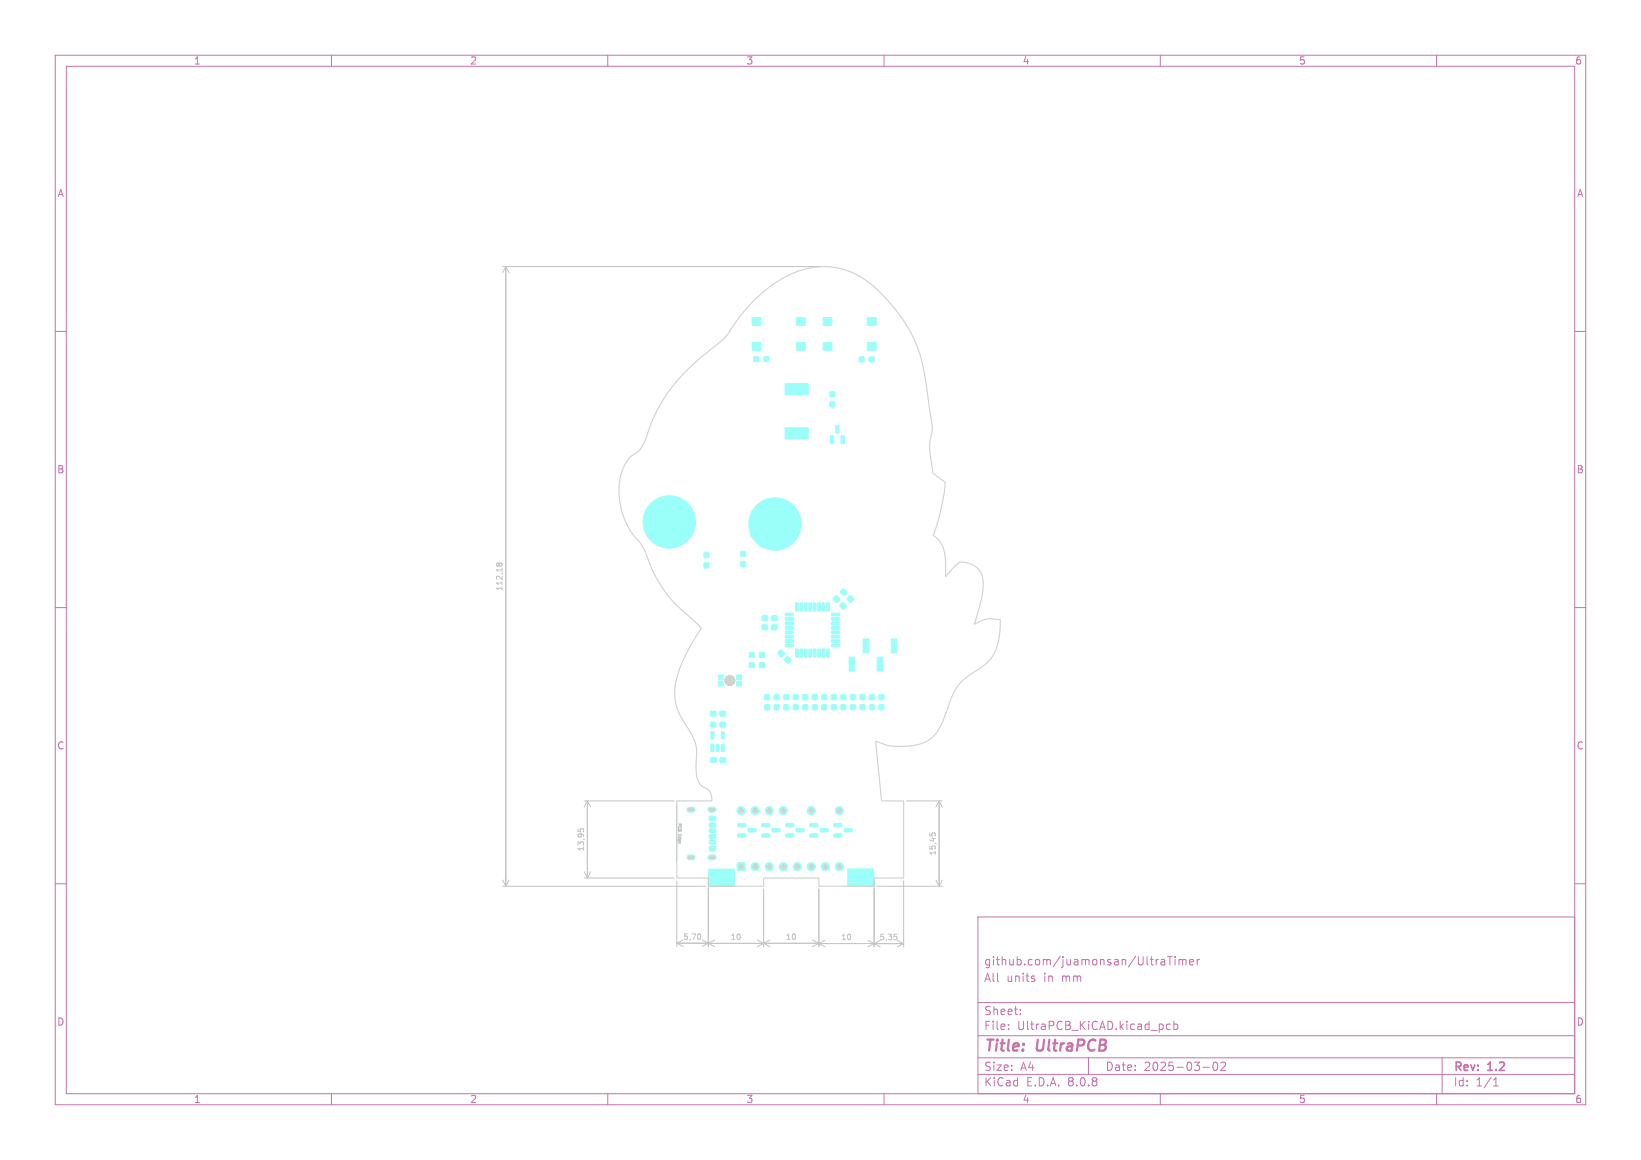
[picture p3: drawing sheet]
<svg xmlns="http://www.w3.org/2000/svg" width="297mm" height="210mm" viewBox="0 0 297 210" stroke-linecap="round" stroke-linejoin="round" font-family="sans-serif">
<g fill="none" stroke="#c872ab" stroke-width=".18">
<path d="M10 10h277v190h-277zM12 12h273v186h-273zM60 10v2M110 10v2M160 10v2M210 10v2M260 10v2M10 60h2M285 60h2M10 110h2M285 110h2M10 160h2"/>
<path d="M177 166h108v32h-108zM187.1 177.2l.2 .2-.2 .3M187.1 176.7l.1 .1M210.2 173.8h.5l.1 .9M210.8 174.1h-.5a.29 .29 0 0 0-.2 .3 .29 .29 0 0 0 .2 .3l.5-.1M211.3 173.2h.9M211.7 173.2v1.5M212.7 173.2v.1M212.7 173.7v1M213.4 173.8l.4-.1 .2 .2M213.4 173.7v1M214 173.9l.2-.2 .4 .1 .1 .9"/>
<path d="M214 173.9v.8M215.3 174.2l.7-.1v-.3l-.5-.1-.2 .2 .1 .7h.6M216.7 173.7v1M217.1 173.7l-.3 .1-.1 .2M285 160h2M60 198v2M110 198v2M160 198v2M177 194.5h108M177 191.5h108M177 187.5h108M177 181.5h108"/>
<path d="M182.5 186.3v.1M182.5 185.5v.1M184.7 183.6v.1M184.7 182.8v.1M197 191.5v3M210 198v2M211.8 185.5l-.4-.1-.3 .3v.4l.1 .2h.6M212.5 185.5l.4-.1 .3 .3v.4l-.2 .2h-.5M212.5 184.9v1.5M217.7 193.2h1.2M219.7 192.4l.2-.1a.8 .8 0 0 1 .5 .7 .8 .8 0 0 1-.5 .8 1 1 0 0 1-.2-1.4zM221 192.4l.5-.1 .2 .1 .1 .3-.9 1.1h.9"/>
<path d="M260 198v2M261 191.5v6.5M270.3 196.6h.9M270.3 195.5l.4-.4v1.5"/>
</g>
<g fill="#9afff8" stroke="#9afff8" stroke-width=".18">
<path d="M153.4 157.3h4.8v3.1h-4.8z"/>
<path d="M128.2 157.4h4.7v3h-4.7z"/>
<path d="M133.4 156.3l.4-.1h.9l.2 .3-.1 1-.3 .2-1-.1-.1-.3z"/>
<path d="M155.7 125.8h.8v.8h-.8z"/>
<path d="M155.7 127.6h.8v.9h-.8z"/>
<path d="M141.2 117.7h.2l.6 .5-.1 .3-.4 .4-.3-.1-.4-.5v-.2z"/>
<path d="M142.4 118.9h.2l.6 .5-.1 .3-.4 .4-.2-.1-.5-.5v-.1z"/>
<path d="M152.3 78.9l.5 .1-.1 1.3h-.5z"/>
<path d="M150.4 78.9l.5 .1-.1 1.3h-.5z"/>
<path d="M151.3 77l.6 .1-.1 1.4-.5-.1z"/>
<path d="M134.1 99.9h.8v.8h-.8z"/>
<path d="M134.1 101.7h.8v.8h-.8z"/>
<path d="M146.6 151h1.3l.1 .5-1.4 .1z"/>
<path d="M146.6 149.1h1.3l.1 .5-1.4 .1z"/>
<path d="M148.5 150.1l1.3-.1 .1 .5-1.4 .1z"/>
<path d="M150.5 127.6h.8v.9h-.8z"/>
<path d="M150.5 125.8h.8v.8h-.8z"/>
<path d="M136.1 62h1.6v1.4h-1.6z"/>
<path d="M144.1 62h1.6v1.4h-1.6z"/>
<path d="M136.1 57.5h1.6v1.4h-1.6z"/>
<path d="M144.1 57.5h1.6v1.4h-1.6z"/>
<path d="M128.4 151.1h1l.1 .5-.1 .2-.9-.1-.2-.1z"/>
<path d="M128.4 149.1l1-.1 .1 .6-.1 .2-.9-.1-.2-.1z"/>
<path d="M128.4 147.8h1l.1 .2v.4l-.2 .2-.8-.1-.2-.1z"/>
<path d="M128.4 150.1h1l.1 .5-.1 .2-.9-.1-.2-.1z"/>
<path d="M128.4 152.1h1l.1 .6-.1 .1h-.9l-.2-.2z"/>
<path d="M128.4 153.3h1l.1 .2v.4l-.2 .2-.8-.1-.2-.1z"/>
<path d="M138.4 125.8h.8v.8h-.8z"/>
<path d="M138.4 127.6h.8v.9h-.8z"/>
<path d="M142.2 151h1.4l.1 .5-1.4 .1z"/>
<path d="M142.2 149.1h1.4l.1 .5-1.4 .1z"/>
<path d="M144.1 150.1l1.3-.1 .1 .5-1.3 .1z"/>
<path d="M159.1 125.8h.8v.8h-.8z"/>
<path d="M159.1 127.6h.8v.9h-.8z"/>
<path d="M154 127.6h.8v.9h-.8z"/>
<path d="M154 125.8h.8v.8h-.8z"/>
<path d="M157.4 125.8h.8v.8h-.8z"/>
<path d="M157.4 127.6h.8v.9h-.8z"/>
<path d="M152 109.5l.5-.4h.1l.5 .5 .1 .2-.4 .4-.3 .1-.5-.6z"/>
<path d="M150.8 108.2l.4-.3h.2l.5 .4 .1 .3-.4 .4-.3 .1-.5-.6z"/>
<path d="M138.1 97.6h.3l.5 .6-.8 .9-.8-.7z"/>
<path d="M136.6 96.1h.4l.5 .6-.9 .9-.7-.7z"/>
<path d="M161.3 115.7h1v2.5h-1z"/>
<path d="M158.8 119h1v2.5h-1z"/>
<path d="M156.2 115.7h1v2.5h-1z"/>
<path d="M153.7 119h1v2.5h-1z"/>
<path d="M148.8 127.6h.8v.9h-.8z"/>
<path d="M148.8 125.8h.8v.8h-.8z"/>
<path d="M142.2 116.6h1.3l.1 .4-1.4 .1z"/>
<path d="M142.2 115.8h1.3l.1 .4-1.4 .1z"/>
<path d="M142.2 115h1.3l.1 .4-1.4 .1z"/>
<path d="M142.2 114.2h1.3l.1 .4-1.4 .1z"/>
<path d="M142.2 113.4h1.3l.1 .4-1.4 .1z"/>
<path d="M142.2 112.6h1.3l.1 .4-1.4 .1z"/>
<path d="M142.2 111.8h1.3l.1 .4-1.4 .1z"/>
<path d="M142.2 111h1.3l.1 .4-1.4 .1z"/>
<path d="M144 109.2h.5l-.1 1.4h-.4z"/>
<path d="M144.8 109.2h.5l-.1 1.4h-.4z"/>
<path d="M145.6 109.2h.5l-.1 1.4h-.4z"/>
<path d="M146.4 109.2h.5l-.1 1.4h-.4z"/>
<path d="M147.2 109.2h.5l-.1 1.4h-.4z"/>
<path d="M148 109.2h.5l-.1 1.4h-.4z"/>
<path d="M148.8 109.2h.5l-.1 1.4h-.4z"/>
<path d="M149.6 109.2h.5l-.1 1.4h-.4z"/>
<path d="M150.5 111h1.4l.1 .4-1.5 .1z"/>
<path d="M150.5 111.8h1.4l.1 .4-1.5 .1z"/>
<path d="M150.5 112.6h1.4l.1 .4-1.5 .1z"/>
<path d="M150.5 113.4h1.4l.1 .4-1.5 .1z"/>
<path d="M150.5 114.2h1.4l.1 .4-1.5 .1z"/>
<path d="M150.5 115h1.4l.1 .4-1.5 .1z"/>
<path d="M150.5 115.8h1.4l.1 .4-1.5 .1z"/>
<path d="M150.5 116.6h1.4l.1 .4-1.5 .1z"/>
<path d="M149.6 117.5l.5 .1-.1 1.4-.4-.1z"/>
<path d="M148.8 117.5l.5 .1-.1 1.4-.4-.1z"/>
<path d="M148 117.5l.5 .1-.1 1.4-.4-.1z"/>
<path d="M147.2 117.5l.5 .1-.1 1.4-.4-.1z"/>
<path d="M146.4 117.5l.5 .1-.1 1.4-.4-.1z"/>
<path d="M145.6 117.5l.5 .1-.1 1.4-.4-.1z"/>
<path d="M144.8 117.5l.5 .1-.1 1.4-.4-.1z"/>
<path d="M144 117.5l.5 .1-.1 1.4-.4-.1z"/>
<path d="M130 123.4h.9v.8h-.9z"/>
<path d="M130 122.2h.9v.9h-.9z"/>
<path d="M133.3 122.2h.9v.9h-.9z"/>
<path d="M133.3 123.4h.9v.8h-.9z"/>
<path d="M157.3 64.7h.9v.8h-.9z"/>
<path d="M155.5 64.7h.9v.8h-.9z"/>
<path d="M130.6 134.8h.5l-.1 1.2h-.5z"/>
<path d="M129.6 134.8h.6l-.1 1.2h-.5z"/>
<path d="M128.7 134.8h.5l-.1 1.2h-.5z"/>
<path d="M128.7 132.5h.5l-.1 1.3-.5-.1z"/>
<path d="M130.6 132.5h.5l-.1 1.3-.5-.1z"/>
<path d="M143.6 125.8h.8v.8h-.8z"/>
<path d="M143.6 127.6h.8v.9h-.8z"/>
<path d="M128.6 128.8h.9v.8h-.9z"/>
<path d="M130.3 128.8h1v.8h-1z"/>
<path d="M150.9 151h1.4v.5l-1.3 .1z"/>
<path d="M150.9 149.1h1.4v.5l-1.3 .1z"/>
<path d="M152.8 150.1l1.3-.1 .1 .5-1.3 .1z"/>
<path d="M139.7 113.2h.9v.8h-.9z"/>
<path d="M137.9 113.2h1v.8h-1z"/>
<path d="M149 62h1.6v1.4h-1.6z"/>
<path d="M157 62h1.6v1.4h-1.6z"/>
<path d="M149 57.5h1.6v1.4h-1.6z"/>
<path d="M157 57.5h1.6v1.4h-1.6z"/>
<path d="M150.3 72.8h.8v.8h-.8z"/>
<path d="M150.3 71h.8v.8h-.8z"/>
<path d="M137.9 151h1.3l.1 .5-1.4 .1z"/>
<path d="M137.9 149.1h1.3l.1 .5-1.4 .1z"/>
<path d="M139.8 150.1l1.3-.1 .1 .5-1.4 .1z"/>
<path d="M136.5 64.6h.8v.8h-.8z"/>
<path d="M138.3 64.6h.8v.8h-.8z"/>
<path d="M147.1 127.6h.8v.9h-.8z"/>
<path d="M147.1 125.8h.8v.8h-.8z"/>
<path d="M140.2 125.8h.8v.8h-.8z"/>
<path d="M140.2 127.6h.8v.9h-.8z"/>
<path d="M135.7 118.2h.8v.8h-.8z"/>
<path d="M135.7 120h.8v.8h-.8z"/>
<path d="M142.1 69.5h4.2v2h-4.2z"/>
<path d="M142.1 77.5h4.2v2h-4.2z"/>
<path d="M139.7 111.5h.9v.8h-.9z"/>
<path d="M138 111.5h.9v.8h-.9z"/>
<path d="M133.5 151h1.4l.1 .5-1.4 .1z"/>
<path d="M133.5 149.1h1.4l.1 .5-1.4 .1z"/>
<path d="M135.4 150.1l1.3-.1 .1 .5-1.3 .1z"/>
<path d="M153.4 108.2l.4-.4h.2l.5 .5v.3l-.4 .4h-.2l-.6-.5z"/>
<path d="M152.2 107l.4-.4h.2l.5 .5v.3l-.4 .4h-.2l-.6-.5z"/>
<path d="M137.5 118.2h.8v.8h-.8z"/>
<path d="M137.5 120h.8v.8h-.8z"/>
<path d="M152.2 127.6h.8v.9h-.8z"/>
<path d="M152.2 125.8h.8v.8h-.8z"/>
<path d="M141.9 125.8h.8v.8h-.8z"/>
<path d="M141.9 127.6h.8v.9h-.8z"/>
<path d="M130.4 137.2h.9v.8h-.9z"/>
<path d="M128.6 137.2h1v.8h-1z"/>
<path d="M127.5 100.1h.8v.8h-.8z"/>
<path d="M127.5 101.9h.8v.9h-.8z"/>
<path d="M122.3 97.4l.5-.5 .3-.1 .7 .7v.3l-.5 .5-.2 .1-.8-.7z"/>
<path d="M123.8 95.9l.5-.5h.2l.7 .7 .1 .3-.5 .5h-.3l-.7-.6z"/>
<path d="M130.3 130.8h1v.8h-1z"/>
<path d="M128.6 130.8h.9v.8h-.9z"/>
<path d="M145.3 125.8h.8v.8h-.8z"/>
<path d="M145.3 127.6h.8v.9h-.8z"/>
<circle cx="140.2" cy="94.9" r="4.7"/>
<circle cx="121.1" cy="94.5" r="4.7"/>
<circle cx="136.7" cy="156.9" r=".75"/>
<circle cx="139.2" cy="156.9" r=".75"/>
<circle cx="141.7" cy="156.9" r=".75"/>
<circle cx="144.3" cy="156.9" r=".75"/>
<circle cx="146.8" cy="156.9" r=".75"/>
<circle cx="149.4" cy="156.9" r=".75"/>
<circle cx="151.9" cy="156.9" r=".75"/>
<circle cx="151.9" cy="146.8" r=".75"/>
<circle cx="146.8" cy="146.8" r=".75"/>
<circle cx="141.7" cy="146.8" r=".75"/>
<circle cx="139.2" cy="146.8" r=".75"/>
<circle cx="136.7" cy="146.8" r=".75"/>
<circle cx="134.1" cy="146.8" r=".75"/>
<circle cx="132.1" cy="123.2" r=".87"/>
</g>
<path d="M124.8 155.2h.6M124.8 146.6h.6M128.6 155.2h.6M128.6 146.6h.6" fill="none" stroke="#9afff8" stroke-width="1.1"/>
<g fill="none" stroke="#c2c2c2" stroke-width=".18">
<path d="M91 48.3h57.8M91.6 48.3v112.2M91.6 48.3l.5 1.1M91.6 48.3l-.6 1.1M90.3 102.3l-.1 .2M90.3 102.1l-.2-.2-.2 .1 .1 .5M90.3 102.1l.2-.2 .3 .1 .1 .1-.1 .4M90.3 102.1v.2M90.3 102.3l.1 .2M91 159.3l.6 1.2M92.1 159.3l-.5 1.2M104.6 150.1v.4"/>
<path d="M105 150.5v-.3l.2-.2 .4 .1v.4M105.7 145h16.3M105.7 159h16.3M105.7 157.8l.6 1.2M106.3 145v14M106.3 145l.6 1.1M106.3 145l-.6 1.1M106.9 157.8l-.6 1.2M122.5 145.9v10M122.5 159.5v11.8M128.2 159.5v11.9M158.2 159.5v11.9"/>
<path d="M163.6 159.5v11.9M164 145h6.6M168.3 150.8v.5M168.7 151.2v-.2l.1-.2 .4 .1 .1 .3M169.4 159.3l.6 1.2M170 145v15.5M170 145l.6 1.1M170 145l-.6 1.1M170.6 159.3l-.6 1.2M91 160.5h36.7M122.5 170.8h5.7M122.5 170.8l1.1 .5"/>
<path d="M123.6 170.2l-1.1 .6M126.7 169.1l.1 .3-.1 .6M127.1 170.2l1.1 .6M128.2 170.8l1.1 .6M128.2 170.8l-1.1 .5M129.3 170.2l-1.1 .6M137.1 170.2l1.1 .6h-10M138.2 161v10.4M139.3 170.2l-2.2 1.2M147.1 170.2l1.1 .6M148.2 170.8h10l-1.1 .6M148.2 161v10.4"/>
<path d="M148.2 170.8l1.1 .6M148.2 170.8h-10l1.1 .6M148.2 170.8l-1.1 .6M149.3 170.2l-1.1 .6M157.1 170.2l2.2 1.2M158.7 160.5h11.9M159.3 170.3l-1.1 .5h5.4M161.8 169.1h.5M162.2 169.5l.2 .2v.3l-.2 .1M162.4 170.3l1.2 .5M163.6 170.8l-1.2 .6"/>
</g>
<g fill="#c2c2c2" stroke="#c2c2c2" stroke-width=".18">
<circle cx="134.1" cy="156.9" r=".35"/>
<circle cx="136.7" cy="156.9" r=".35"/>
<circle cx="139.2" cy="156.9" r=".35"/>
<circle cx="141.8" cy="156.9" r=".35"/>
<circle cx="144.3" cy="156.9" r=".35"/>
<circle cx="146.8" cy="156.9" r=".35"/>
<circle cx="149.4" cy="156.9" r=".35"/>
<circle cx="151.9" cy="156.9" r=".35"/>
<circle cx="151.9" cy="146.8" r=".35"/>
<circle cx="146.8" cy="146.8" r=".35"/>
<circle cx="141.8" cy="146.8" r=".35"/>
<circle cx="139.2" cy="146.8" r=".35"/>
<circle cx="136.7" cy="146.8" r=".35"/>
<circle cx="134.1" cy="146.8" r=".35"/>
<circle cx="132.1" cy="123.2" r=".87"/>
</g>
<path d="M124.8 155.2h.6M124.8 146.6h.6M128.6 155.2h.6M128.6 146.6h.6" fill="none" stroke="#c2c2c2" stroke-width=".6"/>
<path d="M136.5 54.4a18.8 18.8 0 0 1 12.1-6.1h.5a14.4 14.4 0 0 1 10.8 5.3 26.1 26.1 0 0 1 7.9 16.9l.8 5.6a8.5 8.5 0 0 1-.3 4 23.2 23.2 0 0 0 .6 5.6l2.2 1.7-.6 4-.8 3.2-.8 2.3 .1 .1a5.8 5.8 0 0 1 2.2 5.2l-.1 2.2 1.4-1.6 1.2-1a3.8 3.8 0 0 1 4.2 4.4 34.4 34.4 0 0 1-1.5 6.8l.8-.4a4.5 4.5 0 0 1 3.5-.5l.3 .1a11 11 0 0 1-1.9 7.3 21.7 21.7 0 0 1-4.1 3 9 9 0 0 0-3.3 5.2 14.3 14.3 0 0 1-2.8 5.7 8.3 8.3 0 0 1-6.3 1.7l-1.8-.1-2.3-.8 1 10.8h4.1v14h-5.4v1.5h-10v-1.5h-10v1.5h-10v-1.5h-5.7v-14h6.3v-.1a2.22 2.22 0 0 0-1.7-2.5 3.7 3.7 0 0 1-1.1-3.2 14.3 14.3 0 0 0-.2-4.9 23.1 23.1 0 0 0-2.5-4.4 9.8 9.8 0 0 1-.3-8.9 43.8 43.8 0 0 1 3.9-7.3l-2.6-2.5a23.8 23.8 0 0 1-7.6-11.4l-.8-1.5a13.1 13.1 0 0 1-3-13.9 5 5 0 0 1 2.6-2.6 7.7 7.7 0 0 0 1.8-3.6 31 31 0 0 1 11.4-15 13.1 13.1 0 0 0 4.4-4.8l1.6-2.1z" fill="none" stroke="#d0d2cd" stroke-width=".2"/>
<g fill="#d0d2cd" stroke="#d0d2cd" stroke-width=".18">
<circle cx="134.1" cy="156.9" r=".35"/>
<circle cx="136.7" cy="156.9" r=".35"/>
<circle cx="139.2" cy="156.9" r=".35"/>
<circle cx="141.8" cy="156.9" r=".35"/>
<circle cx="144.3" cy="156.9" r=".35"/>
<circle cx="146.8" cy="156.9" r=".35"/>
<circle cx="149.4" cy="156.9" r=".35"/>
<circle cx="151.9" cy="156.9" r=".35"/>
<circle cx="151.9" cy="146.8" r=".35"/>
<circle cx="146.8" cy="146.8" r=".35"/>
<circle cx="141.8" cy="146.8" r=".35"/>
<circle cx="139.2" cy="146.8" r=".35"/>
<circle cx="136.7" cy="146.8" r=".35"/>
<circle cx="134.1" cy="146.8" r=".35"/>
<circle cx="132.1" cy="123.2" r=".87"/>
</g>
<path d="M124.8 155.2h.6M124.8 146.6h.6M128.6 155.2h.6M128.6 146.6h.6" fill="none" stroke="#d0d2cd" stroke-width=".6"/>
<g font-size="2.8" fill="#c872ab">
<text x="178" y="190.9">Title:</text>
<text x="187.7" y="190.9">UltraPCB</text>
</g>
<g font-size="2.1" fill="#c872ab">
<text x="178" y="178">All</text>
<text x="178" y="175">github.com/juamonsan/UltraTimer</text>
<text x="182.2" y="178">units</text>
<text x="188.9" y="178">in</text>
<text x="192.3" y="178">mm</text>
<text x="178" y="184">Sheet:</text>
<text x="178" y="186.7">File:</text>
<text x="184.1" y="186.7">UltraPCB_KiCAD.kicad_pcb</text>
<text x="178" y="196.9">KiCad</text>
<text x="178" y="194.1">Size:</text>
<text x="184.7" y="194.1">A4</text>
<text x="185.7" y="196.9">E.D.A.</text>
<text x="193.3" y="196.9">8.0.8</text>
<text x="200" y="194.1">Date:</text>
<text x="207" y="194.1">2025-03-02</text>
<text x="263" y="194.3">Rev:</text>
<text x="263" y="196.9">Id:</text>
<text x="267.1" y="196.9">1/1</text>
<text x="269.4" y="194.3">1.2</text>
</g>
<g font-size="1.8" fill="#c872ab">
<text x="35" y="11.9">1</text>
<text x="85" y="11.9">2</text>
<text x="135" y="11.9">3</text>
<text x="185" y="11.9">4</text>
<text x="235" y="11.9">5</text>
<text x="285" y="11.9">6</text>
<text x="10.3" y="35.9">A</text>
<text x="285.4" y="35.9">A</text>
<text x="10.3" y="85.9">B</text>
<text x="285.3" y="85.9">B</text>
<text x="10.3" y="135.9">C</text>
<text x="285.3" y="135.9">C</text>
<text x="10.3" y="185.9">D</text>
<text x="285.3" y="185.9">D</text>
<text x="35" y="199.9">1</text>
<text x="85" y="199.9">2</text>
<text x="135" y="199.9">3</text>
<text x="185" y="199.9">4</text>
<text x="235" y="199.9">5</text>
<text x="285" y="199.9">6</text>
</g>
<g font-size="1.4" fill="#c2c2c2">
<text x="91.1" y="107.1" transform="rotate(-90 91.1 107.1)">112,18</text>
<text x="105.9" y="154.2" transform="rotate(-90 105.9 154.2)">13,95</text>
<text x="169.5" y="155" transform="rotate(-90 169.5 155)">15,45</text>
<text x="123.6" y="170.3">5,70</text>
<text x="132.1" y="170.4">10</text>
<text x="142.1" y="170.4">10</text>
<text x="152.1" y="170.4">10</text>
<text x="159.1" y="170.4">5,35</text>
</g>
<g font-size=".7" fill="#c2c2c2">
<text x="122.6" y="149" transform="rotate(90 122.6 149)">PCB</text>
<text x="122.6" y="151" transform="rotate(90 122.6 151)">Edge</text>
</g>
</svg>
